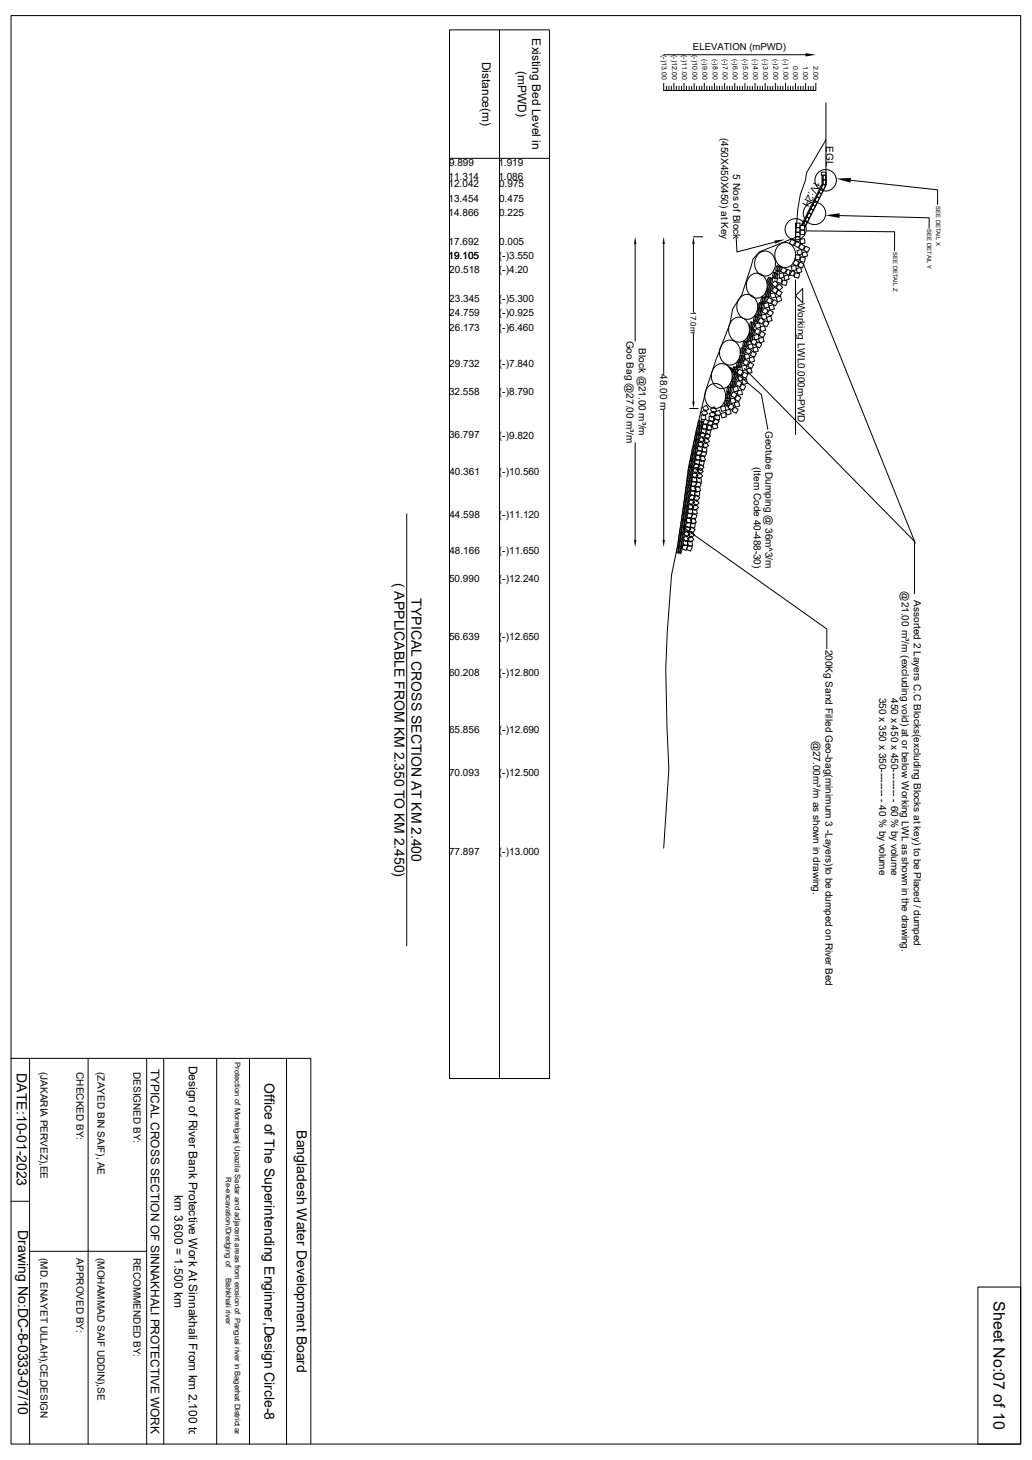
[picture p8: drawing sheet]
<svg xmlns="http://www.w3.org/2000/svg" width="297mm" height="420mm" viewBox="0 0 297 420" stroke-linecap="round" stroke-linejoin="round" font-family="sans-serif">
<g fill="none" stroke="#000" stroke-width=".29">
<path d="M3.2 4.5h290.6v410.9h-290.6zM129.4 8.6h28.8v301.7h-28.8zM143.8 8.6v301.7M191 15.7h40.8M191 24v2h43.8v-2M191.8 24.8v1.2M192.5 24.8v1.2M193.2 24.8v1.2M193.9 24v2M194.6 24.8v1.2M195.4 24.8v1.2M196.1 24.8v1.2"/>
<path d="M196.8 24v2M197.6 24.8v1.2M198.3 24.8v1.2M199.1 24.8v1.2M199.8 24v2M200.5 24.8v1.2M201.3 24.8v1.2M202 24.8v1.2M202.7 24v2M203.4 24.8v1.2M204.2 24.8v1.2M204.9 24.8v1.2"/>
<path d="M205.6 24v2M206.3 24.8v1.2M207.1 24.8v1.2M207.8 24.8v1.2M208.5 24v2M209.3 24.8v1.2M210 24.8v1.2M210.7 24.8v1.2M211.5 24v2M212.2 24.8v1.2M212.9 24.8v1.2M213.7 24.8v1.2"/>
<path d="M214.4 24v2M215.1 24.8v1.2M215.8 24.8v1.2M216.5 24.8v1.2M217.3 24v2M218 24.8v1.2M218.7 24.8v1.2M219.5 24.8v1.2M220.2 24v2M220.9 24.8v1.2M221.7 24.8v1.2M222.4 24.8v1.2"/>
<path d="M223.1 24v2M223.9 24.8v1.2M224.6 24.8v1.2M225.3 24.8v1.2M226.1 24v2M226.8 24.8v1.2M227.5 24.8v1.2M228.2 24.8v1.2M228.9 24v2M229.7 24.8v1.2M230.4 24.8v1.2M231.1 24.8v1.2"/>
<path d="M231.9 24v2M232.6 24.8v1.2M233.3 24.8v1.2M234.1 24.8v1.2M237.7 29.5v23.8M129.4 45.6h28.8M236.4 49.5h1.3v.9h-.8v1.3h.8v1.3h-.8v-1.3h.8v-1.3h-1.3zM236.6 50.4v2.6l-6 11.9M236.9 50.4v2.6l-6 11.9M236.9 53l.7 .4-.6 1.2-.7-.4-.6 1.2 .7 .4-.6 1.1-.7-.3-.6 1.1 .8 .4-.6 1.2-.8-.4-.6 1.2 .8 .4-.6 1.1-.8-.3-.5 1.1 .7 .4-.6 1.2-.7-.4-.6 1.2 .7 .4 .6-1.2-.7-.4 .6-1.2 .7 .4 .6-1.2-.8-.3 .6-1.2 .8 .4 .6-1.2-.8-.4 .6-1.2 .8 .4 .5-1.2-.7-.3 .6-1.2 .7 .4 .6-1.2-.7-.4zM237.7 40.2l-5.6 9.5-.3 2.1-1.5 4.1-.7 4.2-.7 8.2-10.3 4.1-1.9 2.1-3.2 10.3-2.7 4.1-.7 4.1-4 10.4-2.8 8.3-3 12.3-2.1 10.5-3.3 22.7-1.6 8.3-1.3 16.4-.4 10.5 .3 16.4 .6 12.4-1.5 22.8M237.7 50.4v2.9l-6.1 12.2"/>
<path d="M244.8 51.9l25 2.7v4.2M182.8 70.2v27.9M191 70.2v37.5M199.6 68.1h2.6M199.6 70.2v19.6M211.9 68.5l.2 4 10.9-2.9M215.9 79.4a2.91 2.91 0 0 1 3.1-.5 2.91 2.91 0 0 1 1.8 2.6 3.2 3.2 0 0 1-1 3.4 3.2 3.2 0 0 1-3.5 .4 4 4 0 0 1-.4-5.9zM218.2 73.1a2.91 2.91 0 0 1 3.2-.6 2.91 2.91 0 0 1 1.7 2.7 3.2 3.2 0 0 1-.9 3.3 3.2 3.2 0 0 1-3.5 .5 4 4 0 0 1-.5-5.9zM221.2 79.8l.2 .1a1.32 1.32 0 0 1-.6 1.5zM221.7 79.8l.2 .2a1.32 1.32 0 0 1-.6 1.5zM222.2 80l.1 .1a1.32 1.32 0 0 1-.6 1.6zM222.7 78.3l.2 .2a1.32 1.32 0 0 1-.6 1.5z"/>
<path d="M223.2 78.4l.2 .2a1.32 1.32 0 0 1-.6 1.5zM223.6 78.5l.2 .2a1.32 1.32 0 0 1-.6 1.5zM223.7 76.4l.2 .1a1.32 1.32 0 0 1-.6 1.6zM223.8 79.9l1.3 .3-.3 1.3-1.3-.3zM224 70.6a2.91 2.91 0 0 1 3.2-.5 2.91 2.91 0 0 1 1.7 2.6 3.2 3.2 0 0 1-.9 3.4 3.2 3.2 0 0 1-3.5 .4 4 4 0 0 1-.5-5.9zM224.1 78.8l1.2-.4 .4 1.3-1.2 .4zM224.2 76.5l.1 .2a1.32 1.32 0 0 1-.6 1.5zM224.7 76.6l.1 .2a1.32 1.32 0 0 1-.6 1.5zM225.3 76.9l1.1 .6-.6 1.2-1.2-.7zM225.6 79.4l1.2-.4 .4 1.3-1.3 .4zM226.7 77.5l1.1 .6-.6 1.1-1.1-.5zM227.4 77.8l1.3 .3-.3 1.3-1.3-.3z"/>
<path d="M227.7 76.7l1.2-.4 .4 1.3-1.3 .3zM227.8 68.8l1.1 .7-.6 1.1-1.1-.6zM228.8 74.8l1.2 .6-.6 1.1-1.2-.6zM228.9 78.4l1.2 .3-.3 1.3-1.2-.3zM228.9 66.8h1.4v1.3h-1.4zM228.9 65.5h1.4v1.3h-1.4zM228.9 64.2h1.4v1.3h-1.4zM229.1 73.2l1.2 .3-.3 1.3-1.2-.3zM229.1 77.3l1.3-.4 .4 1.3-1.3 .4zM229.2 69.5l1.2 .6-.7 1.1-1.1-.6zM229.3 72.1l1.3-.3 .4 1.2-1.3 .4zM229.3 67.9l1.2 .6-.7 1.2-1.1-.6z"/>
<path d="M230.2 68.8l1.3-.1 .2 1.2-1.3 .2zM230.3 66.2h1.3v1.3h-1.3zM230.3 64.9h1.3v1.3h-1.3zM230.3 75.4l1.1 .6-.6 1.1-1.2-.6zM230.5 70.2l1.1 .6-.6 1.2-1.2-.7zM230.5 73.9l1.3 .3-.3 1.2-1.3-.3zM230.8 72.7l1.2-.3 .4 1.2-1.3 .4zM231.1 75.7l32.3 80.5M231.9 70.8l1.1 .6-.6 1.2-1.1-.6zM232.2 66.4l25.3 .3-.1 5.4M241.6 62l25.8 .7v3M199.6 95.8v19.7"/>
<path d="M208.1 98.7a2.91 2.91 0 0 1 3.2-.6 2.91 2.91 0 0 1 1.7 2.7 3.2 3.2 0 0 1-1 3.3 3.2 3.2 0 0 1-3.4 .5 4 4 0 0 1-.5-5.9zM210.7 92.1a2.91 2.91 0 0 1 3.2-.6 2.91 2.91 0 0 1 1.7 2.7 3.2 3.2 0 0 1-.9 3.3 3.2 3.2 0 0 1-3.5 .5 4 4 0 0 1-.5-5.9zM213.1 85.5a2.91 2.91 0 0 1 3.2-.5 2.91 2.91 0 0 1 1.7 2.6 3.2 3.2 0 0 1-1 3.4 3.2 3.2 0 0 1-3.4 .4 4 4 0 0 1-.5-5.9zM213.5 99.9l.2 .2a1.32 1.32 0 0 1-.6 1.5zM214.2 98l.2 .2a1.32 1.32 0 0 1-.6 1.5zM214.7 98.1l.1 .2a1.32 1.32 0 0 1-.6 1.5zM215.1 98.2l.2 .2a1.32 1.32 0 0 1-.6 1.5zM215.2 99.2l1.3-.3 .3 1.2-1.2 .4zM215.5 96.4l.1 .2a1.32 1.32 0 0 1-.5 1.5zM215.9 96.5l.2 .1a1.32 1.32 0 0 1-.6 1.6zM216.1 92.6l.2 .2a1.32 1.32 0 0 1-.6 1.5zM216.1 94.5l.2 .2a1.32 1.32 0 0 1-.6 1.5z"/>
<path d="M216.4 96.6l.2 .2a1.32 1.32 0 0 1-.6 1.5zM216.6 92.7l.1 .2a1.32 1.32 0 0 1-.5 1.5zM216.6 94.7l.1 .1a1.32 1.32 0 0 1-.5 1.6zM216.7 97.5l1.1 .6-.5 1.2-1.2-.7zM216.9 96.5l1.2-.4 .4 1.3-1.2 .4zM217 92.8l.2 .2a1.32 1.32 0 0 1-.6 1.5zM217 94.8l.2 .2a1.32 1.32 0 0 1-.6 1.5zM217.3 90.8l.2 .2a1.32 1.32 0 0 1-.6 1.5zM217.3 93.2l1.3-.3 .3 1.2-1.2 .4zM217.7 94.5l1.2 .6-.7 1.2-1.1-.7zM217.8 90.9l.1 .2a1.32 1.32 0 0 1-.6 1.5zM218.1 98.3l1.1 .7-.6 1.1-1.1-.6z"/>
<path d="M218.2 89l.2 .2a1.32 1.32 0 0 1-.6 1.5zM218.3 91.1l.1 .1a1.32 1.32 0 0 1-.6 1.6zM218.3 97.4l1.2-.4 .4 1.3-1.2 .3zM218.6 87l.1 .2a1.32 1.32 0 0 1-.6 1.5zM218.7 89.1l.2 .2a1.32 1.32 0 0 1-.6 1.5zM218.7 94.1l1.3-.4 .3 1.3-1.2 .4zM218.8 91.4l1.1 .6-.6 1.2-1.2-.7zM219 87.2l.2 .1a1.32 1.32 0 0 1-.6 1.6zM219.1 90.7l1.2-.4 .4 1.3-1.2 .3zM219.1 95.3l1.2 .7-.7 1.1-1.1-.6zM219.2 89.2l.1 .2a1.32 1.32 0 0 1-.6 1.5zM219.4 85.3l.1 .2a1.32 1.32 0 0 1-.6 1.5z"/>
<path d="M219.5 87.3l.2 .2a1.32 1.32 0 0 1-.6 1.5zM219.8 87.4l1.2-.4 .4 1.3-1.3 .3zM219.8 85.4l.2 .2a1.32 1.32 0 0 1-.6 1.5zM219.9 88.6l1.2 .6-.6 1.1-1.2-.6zM220.2 92.2l1.1 .7-.6 1.1-1.2-.6zM220.3 85.6l.2 .1a1.32 1.32 0 0 1-.6 1.5zM220.6 91.3l1.2-.4 .4 1.3-1.3 .3zM220.6 83.7l.2 .2a1.32 1.32 0 0 1-.6 1.5zM221.1 83.8l.2 .2a1.32 1.32 0 0 1-.6 1.5zM221.2 85.6l1.1 .6-.6 1.2-1.1-.7zM221.2 81.8l.2 .2a1.32 1.32 0 0 1-.6 1.5zM221.3 88l1.2-.4 .4 1.3-1.3 .3z"/>
<path d="M221.4 89.2l1.2 .6-.6 1.1-1.2-.6zM221.6 83.9l.1 .2a1.32 1.32 0 0 1-.6 1.5zM221.6 84.5l1.3-.3 .4 1.2-1.3 .4zM221.7 81.9l.2 .2a1.32 1.32 0 0 1-.6 1.5zM222.2 82l.2 .2a1.32 1.32 0 0 1-.6 1.5zM222.7 86.2l1.1 .6-.6 1.2-1.2-.7zM222.8 82.6l1.1 .6-.6 1.2-1.2-.6zM223 80.8l.9 .9-.8 .9-1-.9zM223.4 85.6l1.2-.4 .4 1.2-1.3 .4zM223.9 83.4l1.2 .7-.6 1.1-1.2-.6zM224.3 81.7l1 .9-1 1-.9-.9zM225.3 80.6l1.2 .3-.3 1.2-1.2-.3z"/>
<path d="M228.9 80.5v44.5M231 83v4.1l-2.1-2zM191 117.9v37.4M198.5 117.5h2.4M201.8 119.4l1.3-.1v1.3l-1.3 .1zM201.8 118.5l1.2-.6 .7 1.1-1.2 .6zM202.2 117.3l1.1-.8 .7 1.2-1.1 .7zM203.9 111.2a2.91 2.91 0 0 1 3.1-.6 2.91 2.91 0 0 1 1.8 2.7 3.2 3.2 0 0 1-1 3.3 3.2 3.2 0 0 1-3.5 .5 4 4 0 0 1-.4-5.9zM204 119.8h1.4v1.3l-1.3 .1zM204.1 119l1.2-.7 .7 1.1-1.2 .7zM204.4 117.7l1.2-.7 .6 1.2-1.1 .6zM205.7 119.4h1.3l.1 1.3h-1.4z"/>
<path d="M205.8 105.5a2.91 2.91 0 0 1 3.1-.6 2.91 2.91 0 0 1 1.8 2.7 3.2 3.2 0 0 1-1 3.3 3.2 3.2 0 0 1-3.5 .4 4 4 0 0 1-.4-5.8zM205.8 118.4l1.3-.3 .3 1.2-1.2 .4zM207.3 117.1l1.3-.4 .4 1.3-1.3 .4zM207.4 119l1.3-.4 .3 1.3-1.2 .3zM208.8 118.1l1.3-.4 .3 1.3-1.2 .4zM208.9 115l.2 .2a1.32 1.32 0 0 1-.6 1.5zM209.3 112.9l.2 .2a1.32 1.32 0 0 1-.6 1.5zM209.4 115.1l.1 .2a1.32 1.32 0 0 1-.5 1.5zM209.6 111.1l.2 .2a1.32 1.32 0 0 1-.6 1.5zM209.8 113.1l.2 .1a1.32 1.32 0 0 1-.6 1.6zM209.8 115.2l.2 .2a1.32 1.32 0 0 1-.6 1.5zM210.1 111.3l.1 .1a1.32 1.32 0 0 1-.6 1.5z"/>
<path d="M210.1 114.9l1.3-.4 .4 1.2-1.3 .4zM210.1 116.1l1.2 .6-.6 1.2-1.2-.6zM210.3 113.2l.2 .2a1.32 1.32 0 0 1-.6 1.5zM210.5 111.3l.2 .2a1.32 1.32 0 0 1-.6 1.5zM210.7 109.4l.1 .2a1.32 1.32 0 0 1-.6 1.5zM210.9 111.5l1.3-.4 .4 1.3-1.3 .3zM210.9 112.7l1.2 .6-.6 1.2-1.2-.7zM211.2 105.5l.1 .2a1.32 1.32 0 0 1-.6 1.5zM211.2 109.6l.1 .1a1.32 1.32 0 0 1-.6 1.6zM211.2 106.7l7.9 6.8 1.9 10M211.2 107.4l.2 .2a1.32 1.32 0 0 1-.6 1.5zM211.3 115.9l1.3-.4 .3 1.3-1.2 .3z"/>
<path d="M211.3 117.1l1.2 .7-.7 1.1-1.1-.6zM211.6 109.6l.2 .2a1.32 1.32 0 0 1-.6 1.5zM211.7 105.6l.1 .1a1.32 1.32 0 0 1-.6 1.6zM211.7 107.6l.1 .1a1.32 1.32 0 0 1-.6 1.6zM212.1 112.5l1.3-.4 .3 1.3-1.3 .3zM212.1 113.7l1.1 .6-.6 1.2-1.1-.6zM212.1 105.7l.2 .2a1.32 1.32 0 0 1-.6 1.5zM212.2 107.7l.1 .2a1.32 1.32 0 0 1-.5 1.5zM212.3 109.5l1.2 .6-.6 1.2-1.2-.7zM212.3 108.3l1.3-.4 .4 1.3-1.3 .4zM212.4 103.9l.2 .2a1.32 1.32 0 0 1-.6 1.5zM212.7 106.2l1.2 .6-.7 1.1-1.1-.5z"/>
<path d="M212.9 104l.2 .2a1.32 1.32 0 0 1-.6 1.5zM213.2 102.1l.2 .2a1.32 1.32 0 0 1-.6 1.5zM213.4 104.1l.1 .2a1.32 1.32 0 0 1-.6 1.5zM213.4 105.4l1.3-.4 .4 1.3-1.3 .3zM213.5 109.3l1.3-.3 .3 1.2-1.2 .4zM213.5 110.5l1.1 .6-.6 1.2-1.1-.7zM213.7 102.2l.1 .2a1.32 1.32 0 0 1-.6 1.5zM214 100.1l.2 .1a1.32 1.32 0 0 1-.6 1.6zM214.1 107.1l1.2 .6-.7 1.1-1.1-.6zM214.2 102.3l.1 .2a1.32 1.32 0 0 1-.6 1.5zM214.2 102.1l1.2-.3 .4 1.2-1.3 .4zM214.4 103.4l1.1 .6-.6 1.2-1.2-.7z"/>
<path d="M214.4 106.1l48.8 49.6v15.1M214.5 100.2l.1 .2a1.32 1.32 0 0 1-.6 1.5zM214.8 106.3l1.3-.4 .4 1.2-1.3 .4zM215.1 100.1l1.2 .7-.7 1.1-1.1-.6zM215.6 103l1.2-.4 .4 1.3-1.3 .4zM215.8 104.2l1.1 .7-.6 1.1-1.2-.6zM216.5 101l1.2 .6-.7 1.2-1.1-.6zM216.6 100.1l1.2-.4 .4 1.3-1.2 .3zM182.8 127.4v27.9M197.6 140a1.47 1.47 0 0 1-.1 1.7 1.47 1.47 0 0 1 .1-1.7zM197.8 138a1.47 1.47 0 0 1-.1 1.8 1.47 1.47 0 0 1 .1-1.8zM198.1 136.1a1.47 1.47 0 0 1-.1 1.8 1.47 1.47 0 0 1 .1-1.8z"/>
<path d="M198.3 134.2a1.47 1.47 0 0 1-.1 1.8 1.47 1.47 0 0 1 .1-1.8zM198.3 138.1a1.47 1.47 0 0 1-.1 1.8 1.47 1.47 0 0 1 .1-1.8zM198.6 136.2a1.47 1.47 0 0 1-.1 1.8 1.47 1.47 0 0 1 .1-1.8zM198.8 132.3v-.1a1.65 1.65 0 0 1-.4 1.8v-.7zM198.8 134.2a1.47 1.47 0 0 1 0 1.8 1.47 1.47 0 0 1 0-1.8zM198.8 138.2a1.47 1.47 0 0 1 0 1.8 1.47 1.47 0 0 1 0-1.8zM199.1 136.3a1.47 1.47 0 0 1-.1 1.7 1.47 1.47 0 0 1 .1-1.7zM199.1 136.5l1.1-.8 .7 1.1-1 .8zM199.1 137.4l1.3-.2 .2 1.3-1.3 .2zM199.2 130.4v-.1a1.65 1.65 0 0 1-.4 1.8v-.7zM199.3 132.4a1.65 1.65 0 0 1-.4 1.8v-.8zM199.3 135.2l1-.7 .8 1-1 .8z"/>
<path d="M199.3 138.4l1.2 .5-.5 1.2-1.2-.5zM199.3 134.3a1.47 1.47 0 0 1 0 1.8 1.47 1.47 0 0 1 0-1.8zM199.6 128.5v-.1a1.65 1.65 0 0 1-.4 1.8v-.7zM199.6 130.5h.1a1.65 1.65 0 0 1-.4 1.7v-.7zM199.8 132.5a1.65 1.65 0 0 1-.4 1.7v-.7zM200 126.6a1.65 1.65 0 0 1-.4 1.8v-.8zM200.1 128.6a1.65 1.65 0 0 1-.4 1.7v-.7zM200.1 131.2l1.2-.4 .5 1.3-1.3 .4zM200.2 130.6a1.65 1.65 0 0 1-.4 1.7v-.7zM200.2 132.2l1.2 .2-.2 1.3-1.3-.3zM200.3 133.3l1 .9-.9 .9-.9-.8zM200.4 124.7a1.65 1.65 0 0 1-.4 1.7v-.7z"/>
<path d="M200.4 136.7l1-.8 .8 1-1 .9zM200.4 137.5l1.3-.1 .2 1.3-1.3 .2zM200.4 126.7h.1a1.65 1.65 0 0 1-.4 1.7v-.7zM200.5 128.7h.1a1.65 1.65 0 0 1-.4 1.7v-.7zM200.6 135.4l1-.8 .8 1-1 .8zM200.6 138.6l1.2 .5-.5 1.2-1.2-.5zM200.7 128.4h1.4v1.3l-1.3 .1zM200.8 122.9l.2 .1a1.32 1.32 0 0 1-.6 1.5zM200.8 127.6l1.1-.7 .7 1.1-1.1 .7zM200.9 124.8a1.65 1.65 0 0 1-.5 1.7v-.7zM200.9 129.5l1.2 .5-.6 1.2-1.2-.6zM201 126.8v-.1a1.65 1.65 0 0 1-.4 1.8v-.7z"/>
<path d="M201.1 126.3l1.1-.7 .7 1.1-1.1 .7zM201.2 120.9l.2 .2a1.32 1.32 0 0 1-.6 1.5zM201.3 123l.1 .1a1.32 1.32 0 0 1-.6 1.6zM201.3 124.9l.1-.1a1.65 1.65 0 0 1-.4 1.8v-.7zM201.4 131.5l1.2-.4 .4 1.2-1.2 .5zM201.4 132.4l1.3 .3-.3 1.3-1.2-.3zM201.6 133.6l1 .8-.9 1-1-.9zM201.7 121.1l.2 .1a1.32 1.32 0 0 1-.6 1.6zM201.7 123.1l.2 .1a1.32 1.32 0 0 1-.6 1.6zM202 122.3l1.3-.4 .3 1.3-1.2 .3zM202.1 123.2l1.2 .3-.3 1.3-1.3-.3zM202.1 128.7h1.3v1.3h-1.3z"/>
<path d="M202.1 127.8l1.1-.7 .7 1.1-1.1 .7zM202.2 121.2l.2 .2a1.32 1.32 0 0 1-.6 1.5zM202.2 124.3l1 .9-.9 1-1-.9zM202.2 129.8l1.2 .5-.6 1.2-1.2-.6zM202.4 126.6l1.1-.7 .7 1.1-1.1 .7zM202.9 120.6l1.1 .6-.6 1.1-1.1-.6zM203.3 122.6l1.3-.4 .3 1.3-1.2 .4zM203.3 123.5l1.3 .3-.3 1.3-1.3-.3zM203.5 124.5l1 .9-.9 1-1-.9zM204.2 120.9l1.1 .6-.6 1.1-1.2-.6zM204.9 122.2l1.3-.4 .4 1.3-1.3 .3zM205.8 120.4l1.2 .7-.7 1.1-1.1-.6z"/>
<path d="M117.1 147.8v124.3M195.2 157.3v-.1a1.65 1.65 0 0 1-.4 1.8v-.7zM195.4 155.4a1.47 1.47 0 0 1-.1 1.7 1.47 1.47 0 0 1 .1-1.7zM195.6 157.4h.1a1.65 1.65 0 0 1-.5 1.7v-.7zM195.7 153.4a1.47 1.47 0 0 1-.1 1.8 1.47 1.47 0 0 1 .1-1.8zM195.9 155.4a1.47 1.47 0 0 1-.1 1.8 1.47 1.47 0 0 1 .1-1.8zM196 151.5a1.47 1.47 0 0 1-.1 1.8 1.47 1.47 0 0 1 .1-1.8zM196.2 153.5a1.47 1.47 0 0 1-.1 1.8 1.47 1.47 0 0 1 .1-1.8zM196.2 157.4a1.65 1.65 0 0 1-.5 1.8v-.7zM196.3 149.6a1.47 1.47 0 0 1-.1 1.8 1.47 1.47 0 0 1 .1-1.8zM196.4 155.5a1.47 1.47 0 0 1-.1 1.8 1.47 1.47 0 0 1 .1-1.8zM196.5 151.6a1.47 1.47 0 0 1-.1 1.8 1.47 1.47 0 0 1 .1-1.8z"/>
<path d="M196.6 147.7a1.47 1.47 0 0 1-.1 1.7 1.47 1.47 0 0 1 .1-1.7zM196.6 154.8l1-.8 .8 1-1 .8zM196.6 155.6l1.3-.2 .1 1.4-1.3 .1zM196.6 151.7l41.4 29.2v5.7M196.7 153.6a1.47 1.47 0 0 1-.1 1.8 1.47 1.47 0 0 1 .1-1.8zM196.8 149.6a1.47 1.47 0 0 1-.1 1.8 1.47 1.47 0 0 1 .1-1.8zM196.8 153.5l1-.8 .8 1-1.1 .8zM196.8 156.6l1.2 .5-.6 1.3-1.2-.6zM196.8 145.8a1.47 1.47 0 0 1-.1 1.7 1.47 1.47 0 0 1 .1-1.7zM196.9 151.7a1.47 1.47 0 0 1-.1 1.8 1.47 1.47 0 0 1 .1-1.8zM197 147.7a1.47 1.47 0 0 1-.1 1.8 1.47 1.47 0 0 1 .1-1.8zM197.1 143.8a1.47 1.47 0 0 1-.1 1.8 1.47 1.47 0 0 1 .1-1.8z"/>
<path d="M197.2 149.7a1.47 1.47 0 0 1-.1 1.8 1.47 1.47 0 0 1 .1-1.8zM197.3 141.9a1.47 1.47 0 0 1-.1 1.8 1.47 1.47 0 0 1 .1-1.8zM197.3 145.8a1.47 1.47 0 0 1-.1 1.8 1.47 1.47 0 0 1 .1-1.8zM197.4 149.3l1.2-.5 .5 1.3-1.2 .4zM197.5 150.2l1.3 .3-.2 1.2-1.3-.1zM197.5 147.8a1.47 1.47 0 0 1-.1 1.8 1.47 1.47 0 0 1 .1-1.8zM197.6 143.9a1.47 1.47 0 0 1-.1 1.8 1.47 1.47 0 0 1 .1-1.8zM197.7 151.4l1.1 .8-.8 1-1.1-.8zM197.8 141.9a1.47 1.47 0 0 1-.1 1.8 1.47 1.47 0 0 1 .1-1.8zM197.8 145.9a1.47 1.47 0 0 1-.1 1.8 1.47 1.47 0 0 1 .1-1.8zM197.9 154.9l1-.7 .8 1-1.1 .8zM197.9 155.8l1.3-.1 .1 1.3-1.3 .1z"/>
<path d="M197.9 145.6l1-.7 .8 1-1 .8zM197.9 146.5l1.3-.2 .2 1.3-1.3 .2zM198 153.7l1.1-.8 .8 1-1.1 .8zM198 156.8l1.3 .6-.6 1.1-1.2-.5zM198.1 140a1.47 1.47 0 0 1-.1 1.8 1.47 1.47 0 0 1 .1-1.8zM198.1 143.9a1.47 1.47 0 0 1-.1 1.8 1.47 1.47 0 0 1 .1-1.8zM198.1 144.4l1-.8 .8 1-1.1 .8zM198.1 147.5l1.2 .5-.5 1.3-1.2-.5zM198.3 142a1.47 1.47 0 0 1-.1 1.8 1.47 1.47 0 0 1 .1-1.8zM198.6 140.1a1.47 1.47 0 0 1-.1 1.8 1.47 1.47 0 0 1 .1-1.8zM198.6 140.2l1.3-.5 .5 1.2-1.3 .5zM198.7 149.5l1.2-.4 .5 1.1-1.2 .5z"/>
<path d="M198.8 141.1l1.3 .2-.2 1.3-1.3-.2zM198.8 150.5l1.3 .1-.2 1.3-1.3-.2zM199.1 142.2l1 .8-.8 1.1-1.1-.8zM199.1 151.6l1 .8-.8 1-1.1-.8zM199.2 145.8l1-.8 .8 1-1 .9zM199.2 146.7l1.3-.2 .2 1.3-1.3 .2zM199.3 144.5l1.1-.8 .8 1-1 .8zM199.4 147.7l1.2 .6-.5 1.1-1.2-.5zM199.9 140.4l1.3-.5 .5 1.2-1.3 .5zM200.1 141.3l1.3 .2-.2 1.2-1.3-.1zM200.3 142.4l1.1 .8-.8 1.1-1.1-.8zM3.2 304.5h86.3v110.9"/>
<path d="M8.5 304.5v110.9M25.4 304.5v110.9M42.2 304.5v110.9M47.1 304.5v110.9M62.4 304.5v110.9M71.8 304.5v110.9M82.5 304.5v110.9M3.2 345.6h5.3M8.5 360h33.7M281.4 370.2h12.4v45.2h-12.4z"/>
<circle cx="237.6" cy="51.9" r="3.1"/>
<circle cx="229" cy="66" r="3"/>
<circle cx="234.4" cy="61.4" r="3.2"/>
</g>
<path d="M231.8 15.3l3 .4-3 .6zM240.7 51.4l4.2-.2-.2 1.3zM182.8 68.1l.3 2.1h-.6zM191 68.1l.3 2.1h-.6zM199.6 68.1l.3 2.1h-.7zM222.9 69.2l3-.3-2.8 1.2zM237.5 61.9l4.1-.6v1.4zM199.2 115.5h.7l-.3 2zM208.9 104.8l2.6 1.5-.6 .8zM182.5 155.3h.6l-.3 2.1zM190.7 155.3h.6l-.3 2.1z" fill="#000"/>
<text font-size="4.6" x="286" y="374.3" transform="rotate(90 286 374.3)">Sheet No:07 of 10</text>
<g font-size="4">
<text x="113.6" y="167.6" transform="rotate(90 113.6 167.6)">( APPLICABLE FROM KM 2.350 TO KM 2.450)</text>
<text x="118.4" y="172.1" transform="rotate(90 118.4 172.1)">TYPICAL CROSS SECTION AT KM 2.400</text>
<text x="4.8" y="308.8" transform="rotate(90 4.8 308.8)">DATE:10-01-2023</text>
<text x="76.1" y="311.5" transform="rotate(90 76.1 311.5)">Office of The Superintending Enginner,Design Circle-8</text>
<text x="85.4" y="325.1" transform="rotate(90 85.4 325.1)">Bangladesh Water Development Board</text>
<text x="5.2" y="353.9" transform="rotate(90 5.2 353.9)">Drawing No:DC-8-0333-07/10</text>
</g>
<g font-size="3.4">
<text x="153.2" y="11.1" transform="rotate(90 153.2 11.1)">Existing Bed Level in</text>
<text x="138.8" y="17.7" transform="rotate(90 138.8 17.7)">Distance(m)</text>
<text x="149" y="20.4" transform="rotate(90 149 20.4)">(mPWD)</text>
<text x="43.4" y="307.5" transform="rotate(90 43.4 307.5)">TYPICAL CROSS SECTION OF SINNAKHALI PROTECTIVE WORK</text>
<text x="54.3" y="306.6" transform="rotate(90 54.3 306.6)">Design of River Bank Protective Work At Sinnakhali From km 2.100 to</text>
<text x="50.2" y="343.8" transform="rotate(90 50.2 343.8)">km 3.600 = 1.500 km</text>
</g>
<g font-size="2.9">
<text x="207.6" y="39.7" transform="rotate(90 207.6 39.7)">(450X450X450) at Key</text>
<text x="129.2" y="47.6">9.899</text>
<text x="143.4" y="47.6">1.919</text>
<text x="237.7" y="42.1" transform="rotate(90 237.7 42.1)">EGL</text>
<text x="129.1" y="51.8">11.314</text>
<text x="129.1" y="53.9">12.042</text>
<text x="143.4" y="51.8">1.086</text>
<text x="143.6" y="53.9">0.975</text>
<text x="211" y="50.2" transform="rotate(90 211 50.2)">5 Nos of Block</text>
<text x="234.5" y="51.8" transform="rotate(117 234.5 51.8)">1V:2H</text>
<text x="129.1" y="58">13.454</text>
<text x="143.6" y="58">0.475</text>
<text x="129.1" y="62.1">14.866</text>
<text x="143.6" y="62.1">0.225</text>
<text x="129.1" y="70.4">17.692</text>
<text x="143.6" y="70.4">0.005</text>
<text x="129.1" y="74.5">19.105</text>
<text x="143.6" y="74.5">(-)3.550</text>
<text x="129.3" y="78.6">20.518</text>
<text x="143.6" y="78.7">(-)4.20</text>
<text x="129.3" y="86.9">23.345</text>
<text x="143.6" y="86.9">(-)5.300</text>
<text x="229.6" y="87.1" transform="rotate(90 229.6 87.1)">Working LWL0.000m-PWD</text>
<text x="129.3" y="91">24.759</text>
<text x="129.3" y="95.1">26.173</text>
<text x="143.6" y="91">(-)0.925</text>
<text x="143.6" y="95.1">(-)6.460</text>
<text x="180.3" y="98" transform="rotate(90 180.3 98)">Goo Bag @27.00 m³/m</text>
<text x="183.8" y="100.1" transform="rotate(90 183.8 100.1)">Block @21.00 m³/m</text>
<text x="129.3" y="105.5">29.732</text>
<text x="143.6" y="105.5">(-)7.840</text>
<text x="190" y="107.7" transform="rotate(90 190 107.7)">48.00 m</text>
<text x="129.2" y="113.7">32.558</text>
<text x="143.6" y="113.7">(-)8.790</text>
<text x="220.3" y="124" transform="rotate(90 220.3 124)">Geotube Dumping @ 36m^3/m</text>
<text x="129.2" y="126.1">36.797</text>
<text x="143.6" y="126.2">(-)9.820</text>
<text x="129.3" y="136.5">40.361</text>
<text x="143.6" y="136.5">(-)10.560</text>
<text x="216.9" y="134.4" transform="rotate(90 216.9 134.4)">(Item Code 40-488-30)</text>
<text x="129.3" y="148.9">44.598</text>
<text x="143.6" y="148.9">(-)11.120</text>
<text x="129.3" y="159.3">48.166</text>
<text x="143.6" y="159.3">(-)11.650</text>
<text x="129.2" y="167.5">50.990</text>
<text x="143.6" y="167.6">(-)12.240</text>
<text x="259.5" y="170.1" transform="rotate(90 259.5 170.1)">@21.00 m³/m (excluding void) at or below Working LWL as shown in the drawing.</text>
<text x="263" y="172.7" transform="rotate(90 263 172.7)">Assorted 2 Layers C.C Blocks(excluding Blocks at key) to be Placed / dumped</text>
<text x="129.2" y="184">56.639</text>
<text x="143.6" y="184">(-)12.650</text>
<text x="237.5" y="186.9" transform="rotate(90 237.5 186.9)">200Kg Sand Filled Geo-bag(minimum 3 -Layers)to be dumped on River Bed</text>
<text x="129.2" y="194.4">60.208</text>
<text x="143.6" y="194.4">(-)12.800</text>
<text x="253" y="200.7" transform="rotate(90 253 200.7)">350 x 350 x 350-------- - 40 % by volume</text>
<text x="256.5" y="200.8" transform="rotate(90 256.5 200.8)">450 x 450 x 450-------- - 60 % by volume</text>
<text x="129.2" y="210.9">65.856</text>
<text x="143.6" y="210.9">(-)12.690</text>
<text x="234.1" y="213.1" transform="rotate(90 234.1 213.1)">@27.00m³/m as shown in drawing.</text>
<text x="129.2" y="223.3">70.093</text>
<text x="143.6" y="223.3">(-)12.500</text>
<text x="129.2" y="246">77.897</text>
<text x="143.6" y="246.1">(-)13.000</text>
<text x="11.6" y="308.4" transform="rotate(90 11.6 308.4)">(JAKARIA PERVEZ),EE</text>
<text x="22" y="308.4" transform="rotate(90 22 308.4)">CHECKED BY:</text>
<text x="28.1" y="308.4" transform="rotate(90 28.1 308.4)">(ZAYED BIN SAIF), AE</text>
<text x="38.4" y="308.4" transform="rotate(90 38.4 308.4)">DESIGNED BY:</text>
<text x="11.6" y="361.8" transform="rotate(90 11.6 361.8)">(MD. ENAYET ULLAH),CE,DESIGN</text>
<text x="22" y="362" transform="rotate(90 22 362)">APPROVED BY:</text>
<text x="28.1" y="361.8" transform="rotate(90 28.1 361.8)">(MOHAMMAD SAIF UDDIN),SE</text>
<text x="38.4" y="361.8" transform="rotate(90 38.4 361.8)">RECOMMENDED BY:</text>
</g>
<text font-size="2.8" x="199.4" y="14.4">ELEVATION (mPWD)</text>
<text font-size="2.3" x="198.8" y="89.6" transform="rotate(90 198.8 89.6)">17.0m</text>
<g font-size="2.2">
<text x="67.6" y="305.4" transform="rotate(90 67.6 305.4)">Protection of Morrelganj Upazila Sadar and adjacent areas from erosion of Pangusi river in Bagerhat District and</text>
<text x="65" y="338.6" transform="rotate(90 65 338.6)">Re-excavation/Dredging of</text>
<text x="65" y="367.5" transform="rotate(90 65 367.5)">Bishkhali river</text>
</g>
<g font-size="2">
<text x="190.5" y="15.8" transform="rotate(90 190.5 15.8)">(-)13.00</text>
<text x="193.4" y="15.8" transform="rotate(90 193.4 15.8)">(-)12.00</text>
<text x="196.3" y="15.8" transform="rotate(90 196.3 15.8)">(-)11.00</text>
<text x="199.3" y="15.8" transform="rotate(90 199.3 15.8)">(-)10.00</text>
<text x="202.2" y="16.9" transform="rotate(90 202.2 16.9)">(-)9.00</text>
<text x="205.1" y="16.9" transform="rotate(90 205.1 16.9)">(-)8.00</text>
<text x="208" y="16.9" transform="rotate(90 208 16.9)">(-)7.00</text>
<text x="210.9" y="16.9" transform="rotate(90 210.9 16.9)">(-)6.00</text>
<text x="213.9" y="16.9" transform="rotate(90 213.9 16.9)">(-)5.00</text>
<text x="216.7" y="16.9" transform="rotate(90 216.7 16.9)">(-)4.00</text>
<text x="219.7" y="16.9" transform="rotate(90 219.7 16.9)">(-)3.00</text>
<text x="222.6" y="16.9" transform="rotate(90 222.6 16.9)">(-)2.00</text>
<text x="225.5" y="16.9" transform="rotate(90 225.5 16.9)">(-)1.00</text>
<text x="228.3" y="18.9" transform="rotate(90 228.3 18.9)">0.00</text>
<text x="231.2" y="18.9" transform="rotate(90 231.2 18.9)">1.00</text>
<text x="234.1" y="18.9" transform="rotate(90 234.1 18.9)">2.00</text>
</g>
<g font-size="1.7">
<text x="269.4" y="59.2" transform="rotate(90 269.4 59.2)">SEE DETAIL X</text>
<text x="266.8" y="66" transform="rotate(90 266.8 66)">SEE DETAIL Y</text>
<text x="257" y="72.6" transform="rotate(90 257 72.6)">SEE DETAIL Z</text>
</g>
</svg>
